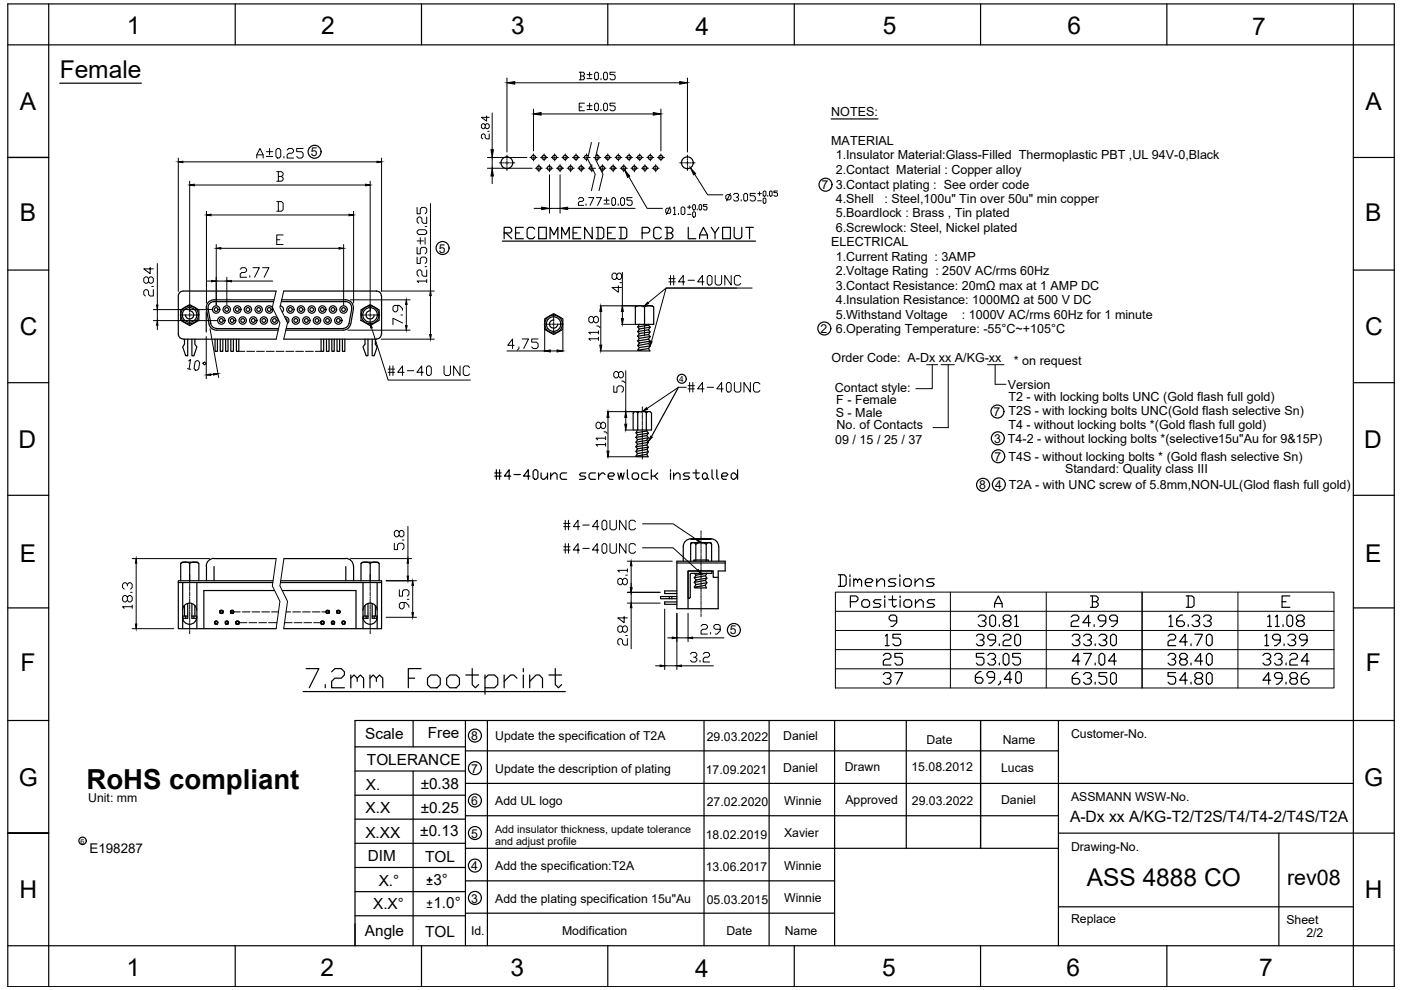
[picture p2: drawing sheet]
<svg xmlns="http://www.w3.org/2000/svg" width="297mm" height="210mm" viewBox="0 0 297 210" stroke-linecap="round" stroke-linejoin="round" font-family="sans-serif">
<!-- layer: 0 -->
<g fill="none" stroke="#000" stroke-width=".25">
<path d="M1.7 .8h293.9v208.4h-293.9zM1.7 9.5h293.9M10.3 .8v208.4M49.9 .8v8.7M89.4 .8v8.7M128.9 .8v8.7M168.4 .8v8.7M207.9 .8v8.7M247.4 .8v8.7M286.9 .8v208.4M1.7 33.4h8.6h-8.6M286.9 33.4h8.7"/>
<path d="M1.7 57.3h8.6M286.9 57.3h8.7M1.7 81.1h8.6M286.9 81.1h8.7M1.7 105h8.6M286.9 105h8.7M1.7 128.9h8.6M1.7 152.8h8.6M75.3 152.8v47.7M87.6 152.8v5.6M98.7 159.2h125.7M103.3 152.8v47.7"/>
<path d="M149.3 152.8v47.7M163.1 152.8v47.7M177 152.8v47.7M192.2 152.8v27.1M207.9 152.8v27.1v-27.1M224.4 152.8v47.7M295.6 152.8h-196.9v47.7M1.7 176.6h8.6h-8.6M87.6 163.5v37M98.7 166.1h188.2M98.7 173h125.7M98.7 179.9h125.7"/>
<path d="M224.4 176.6h71.2M271.1 176.6v23.9M98.7 186.8h78.3M98.7 193.6h78.3M224.4 192.3h62.5M1.7 200.5h293.9M49.9 200.5v8.7M89.4 200.5v8.7M128.9 200.5v8.7M168.4 200.5v8.7M207.9 200.5v8.7M247.4 200.5v8.7"/>
</g>
<!-- layer: Thick solid line -->
<g fill="none" stroke="#000" stroke-width=".25">
<path d="M12.7 17.6h17.3M124.7 33.1a.44 .44 0 0 0-.6-.1 .44 .44 0 0 0-.1 .6 .44 .44 0 0 0 .6 .1M125.3 35.2a.44 .44 0 0 0-.2 .7 .44 .44 0 0 0 .6 .1M126.3 33a.44 .44 0 0 1 .7 .1 .44 .44 0 0 1-.2 .6 .44 .44 0 0 1-.6-.1M37.8 70.8a1.04 1.04 0 0 0 1 1.1M38.3 65.7l1.9-1.1 2 1.1v2.2l-2 1.1-1.9-1.1zM38.9 71.9h19.6M39.1 71.9v1.1l-.4 .6 .7 1.8h.4v-3.5M40.1 65.9a.87 .87 0 0 1 1 .8 .87 .87 0 0 1-.9 .9 .87 .87 0 0 1-.9-.8M40.7 71.9v3.5h.4l.6-1.8-.4-.6v-1.1M43.7 66.1v4.3M43.8 65.5l.5 3.2a1.63 1.63 0 0 0 1.6 1.3"/>
<path d="M44.1 65.4l.6 3.2a1.25 1.25 0 0 0 1.2 1M45.6 71.9v2.6h.5v-2.6M45.9 70h13.1M45.9 69.7h13.2M46.7 71.9v2.6h.5v-2.6M47.8 71.9v2.6h.5v-2.6M48.9 71.9v2.6h.6v-2.6M50.1 71.9v2.6h.5v-2.6M58 64h-12.6a1.25 1.25 0 0 0-1.3 1.4M58.1 63.6h-12.7a1.63 1.63 0 0 0-1.6 1.9M58.5 61.7h-19.7a1.04 1.04 0 0 0-1 1v8.2M59.4 64.8a.78 .78 0 0 1 .7 .6 .78 .78 0 0 1-.2 .8"/>
<path d="M59.6 64h13.7a1.25 1.25 0 0 1 1.2 1.4M59.7 63.6h13.6a1.63 1.63 0 0 1 1.6 1.9M60.2 61.7h19.6a1.04 1.04 0 0 1 1.1 1M60.2 71.9h19.6M60.4 67.2a.78 .78 0 0 1 .8 .4 .78 .78 0 0 1-.2 1M60.5 67.6a.4 .4 0 0 1 .3 .5M68.1 71.9v2.6h.5v-2.6M69.2 71.9v2.6h.6v-2.6M70.4 71.9v2.6h.5v-2.6M71.5 71.9v2.6h.5v-2.6M72.6 71.9v2.6h.5v-2.6M74.6 65.4l-.6 3.2a1.25 1.25 0 0 1-1.3 1l-12 .1"/>
<path d="M74.9 65.5l-.5 3.2a1.63 1.63 0 0 1-1.7 1.3h-12.1M76.5 65.7l2-1.1 1.9 1.1v2.2l-1.9 1.1-2-1.1zM77.4 71.9v1.1l-.4 .6 .6 1.8h.4v-3.5M78.5 65.9a.87 .87 0 0 0-.9 .8 .87 .87 0 0 0 .8 .9 .87 .87 0 0 0 .9-.8M78.9 71.9v3.5h.4l.7-1.8-.4-.6v-1.1M80.9 70.8a1.04 1.04 0 0 1-1.1 1.1M80.9 62.8v8.1M115.5 67.6l1.9-1.1 1.9 1.1v2.2l-1.9 1.1-1.9-1.1zM117.4 67.8a.87 .87 0 0 0-.9 .9 .87 .87 0 0 0 .8 .9 .87 .87 0 0 0 .9-.9M134.7 65.1a1.76 1.76 0 0 1 1.9 0M134.7 65.1l.3-.3h3.3l.3 .3v3.7h-3.9zM135.2 72.3l.4 .4 2.2-.4-.3 .5"/>
<path d="M135.2 71.3l.4 .4-.4 .6M135.2 73.3l.4 .4-.4 .5M135.2 70.3l.4 .4M135.5 72.8l.1-.1-.4 .6 2.3-.5M135.6 68.8l-.4 .5 .4 .5M135.6 70.7l-.4 .6M136.6 65.1a1.76 1.76 0 0 1 2 0M136.7 65.1v3.7M137.5 69.9l.3 .5-.3 .5M137.5 68.8l.3 .6M137.5 69.9l-2.3 .4M137.5 71.9l-2.3 .4"/>
<path d="M137.5 70.9l-2.3 .4M137.5 68.9l-2.3 .4M137.5 70.9l.3 .5M137.5 72.8l.3 .5M137.8 69.4l-2.2 .4-.4 .5M137.8 71.4l-.3 .5 .3 .4M137.8 73.3l-.3 .6 .3 .5h-2.5l-.1-.2 2.3-.3M137.8 70.4l-2.2 .3M137.8 71.4l-2.2 .3M137.8 69.4l-.3 .5M137.8 73.3l-2.2 .4M134.2 87.6l.3-.3h3.3l.3 .3v3.6h-3.9z"/>
<path d="M134.8 94.7l.4 .5 2.3-.4-.3 .5M134.8 92.7l.4 .5M134.9 87.3l.3 .3 .3-.3M135.1 95.3l.1-.1-.4 .5 .4 .5-.4 .5M135.2 91.2l-.4 .6 .4 .4M135.2 93.2l-.4 .6 .4 .4-.4 .5M135.2 87.6v3.6M136.7 87.3l.3 .3 .3-.3M137 87.6v3.6M137.1 91.2l.4 .6M137.1 92.4l.4 .4-.4 .6M137.1 93.4l.4 .4-.4 .5 .4 .5"/>
<path d="M137.1 96.3l-2.3 .4M137.1 91.4l-2.3 .4M137.1 93.4l-2.3 .4M137.1 94.3l-2.3 .4M137.1 92.4l-2.3 .3M137.2 95.3l.3 .5-.4 .5 .3 .5h-2.4l-.2-.1M137.2 95.3l-2.4 .4M137.5 91.8l-2.3 .4-.4 .5M137.5 95.8l-2.3 .4M137.5 91.8l-.4 .6M137.5 93.8l-2.3 .4M137.5 92.8l-2.3 .4"/>
<path d="M38.3 119.4a1.76 1.76 0 0 1 1.9 0v3.7M40.2 119.4a1.76 1.76 0 0 1 1.9 0M58.5 118.4h-13.1a1.63 1.63 0 0 0-1.7 1.6M60.2 118.4h13.1a1.63 1.63 0 0 1 1.6 1.6M76.5 119.4a1.76 1.76 0 0 1 2 0 1.75 1.75 0 0 1 1.9 0M78.5 119.5v3.6M143.5 119h10.3v2.1h-1.5v8h-8.8zM143.5 119.4h10.3M146.4 115.4l.6-.4 .5 .4M146.5 114.2a1.63 1.63 0 0 0-1.6 1.7v3.1M146.5 114.3h4.2h-4.2M147.1 119v-.3h3.1v.3"/>
<path d="M147.5 115.4a1.97 1.97 0 0 1 2.2 0M147.5 115.4v3.6M149.7 115.4v3.6M149.8 115.4l.5-.4 .6 .4M150.7 114.2a1.63 1.63 0 0 1 1.7 1.7M150.9 115.4l-.2-.4h-4.1l-.2 .4v3.6M150.9 115.4v3.6M152.4 115.9v3.1M37.8 123.5h20M38.3 123.1v-3.6l.3-.3h3.3l.3 .3v3.6M38.7 130.9a1.5 1.5 0 0 0 1.5 1.5 1.5 1.5 0 0 0 1.5-1.5M38.7 129.4a1.5 1.5 0 0 1 1.5-1.5 1.5 1.5 0 0 1 1.5 1.5"/>
<path d="M38.7 130.6h1.1M38.7 123.5v9.8M39.1 128.4v2.2M39.4 130.6v.5M39.8 128v3.1h-1.1M40.7 130.6h1M40.7 128v3.1h1M41.1 130.6v.5M41.3 128.4v2.2M41.7 123.5v9.8M43.8 120v3.1M45.4 120.1v3"/>
<path d="M45.6 131.8h.5v.5h-.5zM45.6 132.3v-.5h.5v.5M46.7 129.5h.5v.5h-.5zM46.7 130v-.5h.5v.5M47.8 131.8h.5v.5h-.5zM47.8 132.3v-.5h.5v.5M48.9 129.5h.6v.5h-.6zM48.9 130v-.5h.6v.5M50.1 131.8h.5v.5h-.5zM50.1 132.3v-.5h.5v.5M57.9 123.1h-20.1v10.2h20.7M58.2 125.2h-15v8.1"/>
<path d="M59.5 123.5h21.4M59.5 123.1h21.4v10.2h-20.7M59.9 125.2h15.6v8.1M68.1 131.8h.5v.5h-.5zM68.1 132.3v-.5h.5v.5M69.2 129.5h.6v.5h-.6zM69.2 130v-.5h.6v.5M70.4 131.8h.5v.5h-.5zM70.4 132.3v-.5h.5v.5M71.5 129.5h.5v.5h-.5zM71.5 130v-.5h.5v.5M72.6 131.8h.5v.5h-.5z"/>
<path d="M72.6 132.3v-.5h.5v.5M73.3 120.1v3M75 120v3.1M76.5 123.1v-3.6l.3-.3h3.3l.3 .3v3.6M77 130.9a1.5 1.5 0 0 0 1.5 1.5 1.5 1.5 0 0 0 1.5-1.5M77 129.4a1.5 1.5 0 0 1 1.5-1.5 1.5 1.5 0 0 1 1.5 1.5M77 123.5v9.8M77.4 128.4v2.2M77.6 130.6v.5M78 128v3.1h-1v-.5h1M78.9 130.6h1.1M78.9 128v3.1h1.1"/>
<path d="M79.3 130.6v.5M79.6 128.4v2.2M80 123.5v9.8M141.9 126.5v.4M142.5 126.5v.4M143.5 126.5h-3.5v.4h3.5M143.5 125.3h-2.6v.5h2.6M143.5 127.6h-2.6v.5h2.6M145.9 121.3v5.6l.4-.3v-4.8l.3-.2M145.9 121.3l.2-.2h4.9v.5h-4.4M147.2 123.5l.4 .4-.4 .6M147.2 122.5l.4 .5"/>
<path d="M147.2 121.6l.4 .3 2.2-.3M147.5 122.1l.1-.2-.4 .6 2.4-.4M147.6 123l-.4 .5 2.4-.5M147.6 123h-.1M149.6 123l.3 .6M149.6 122.1l.3 .5M149.9 123.6l-.4 .5 .3 .6h-2.5l-.1-.2 2.3-.4M149.9 122.6l-.3 .4M149.9 123.6l-2.3 .3M149.9 121.6l-.3 .5M149.9 122.6l-2.3 .4M152.3 122.4h-1.1v-1.3h-5.3v8"/>
<path d="M286.9 128.9h8.7M75.3 152.8h23.4M75.3 158.4h23.4M75.3 163.5h23.4M75.3 168.6h23.4M75.3 173.7h23.4M75.3 178.8h23.4M75.3 195.9v4.6M75.3 183.9h23.4M75.3 189h23.4M75.3 194.2h23.4"/>
<circle cx="66.7" cy="32.2" r="1.38"/>
<circle cx="107.5" cy="34.5" r="1.25"/>
<circle cx="113.1" cy="33.4" r=".44"/>
<circle cx="114.2" cy="35.7" r=".44"/>
<circle cx="115.3" cy="33.4" r=".44"/>
<circle cx="116.5" cy="35.7" r=".44"/>
<circle cx="117.6" cy="33.4" r=".44"/>
<circle cx="118.7" cy="35.7" r=".44"/>
<circle cx="119.8" cy="33.4" r=".44"/>
<circle cx="121" cy="35.7" r=".44"/>
<circle cx="122.1" cy="33.4" r=".44"/>
<circle cx="123.2" cy="35.7" r=".44"/>
<circle cx="127.7" cy="35.7" r=".44"/>
<circle cx="128.8" cy="33.4" r=".44"/>
<circle cx="130" cy="35.7" r=".44"/>
<circle cx="131.1" cy="33.4" r=".44"/>
<circle cx="132.2" cy="35.7" r=".44"/>
<circle cx="133.4" cy="33.4" r=".44"/>
<circle cx="134.5" cy="35.7" r=".44"/>
<circle cx="135.6" cy="33.4" r=".44"/>
<circle cx="136.7" cy="35.7" r=".44"/>
<circle cx="137.9" cy="33.4" r=".44"/>
<circle cx="139" cy="35.7" r=".44"/>
<circle cx="140.1" cy="33.4" r=".44"/>
<circle cx="145.7" cy="34.5" r="1.25"/>
<circle cx="175" cy="39.2" r="1.38"/>
<circle cx="93.8" cy="52.6" r="1.38"/>
<circle cx="40.2" cy="66.8" r="1.88"/>
<circle cx="40.2" cy="66.8" r="1.55"/>
<circle cx="45.8" cy="65.6" r=".78"/>
<circle cx="45.8" cy="65.6" r=".4"/>
<circle cx="46.9" cy="68" r=".78"/>
<circle cx="46.9" cy="68" r=".4"/>
<circle cx="48.1" cy="65.6" r=".78"/>
<circle cx="48.1" cy="65.6" r=".4"/>
<circle cx="49.2" cy="68" r=".78"/>
<circle cx="49.2" cy="68" r=".4"/>
<circle cx="50.3" cy="65.6" r=".78"/>
<circle cx="50.3" cy="65.6" r=".4"/>
<circle cx="51.5" cy="68" r=".78"/>
<circle cx="51.5" cy="68" r=".4"/>
<circle cx="52.6" cy="65.6" r=".78"/>
<circle cx="52.6" cy="65.6" r=".4"/>
<circle cx="53.7" cy="68" r=".78"/>
<circle cx="53.7" cy="68" r=".4"/>
<circle cx="54.8" cy="65.6" r=".78"/>
<circle cx="54.8" cy="65.6" r=".4"/>
<circle cx="55.9" cy="68" r=".78"/>
<circle cx="55.9" cy="68" r=".4"/>
<circle cx="57.1" cy="65.6" r=".78"/>
<circle cx="57.1" cy="65.6" r=".4"/>
<circle cx="58.2" cy="68" r=".78"/>
<circle cx="58.2" cy="68" r=".4"/>
<circle cx="61.6" cy="65.6" r=".78"/>
<circle cx="61.6" cy="65.6" r=".4"/>
<circle cx="62.7" cy="68" r=".78"/>
<circle cx="62.7" cy="68" r=".4"/>
<circle cx="63.8" cy="65.6" r=".78"/>
<circle cx="63.8" cy="65.6" r=".4"/>
<circle cx="65" cy="68" r=".78"/>
<circle cx="65" cy="68" r=".4"/>
<circle cx="66.1" cy="65.6" r=".78"/>
<circle cx="66.1" cy="65.6" r=".4"/>
<circle cx="67.2" cy="68" r=".78"/>
<circle cx="67.2" cy="68" r=".4"/>
<circle cx="68.3" cy="65.6" r=".78"/>
<circle cx="68.3" cy="65.6" r=".4"/>
<circle cx="69.4" cy="68" r=".78"/>
<circle cx="69.4" cy="68" r=".4"/>
<circle cx="70.6" cy="65.6" r=".78"/>
<circle cx="70.6" cy="65.6" r=".4"/>
<circle cx="71.7" cy="68" r=".78"/>
<circle cx="71.7" cy="68" r=".4"/>
<circle cx="72.8" cy="65.6" r=".78"/>
<circle cx="72.8" cy="65.6" r=".4"/>
<circle cx="78.5" cy="66.8" r="1.88"/>
<circle cx="78.5" cy="66.8" r="1.55"/>
<circle cx="117.4" cy="68.7" r="1.88"/>
<circle cx="117.4" cy="68.7" r="1.55"/>
<circle cx="174.8" cy="69.6" r="1.38"/>
<circle cx="144.5" cy="80.3" r=".95"/>
<circle cx="211.5" cy="87.3" r="1.38"/>
<circle cx="211.6" cy="92.9" r="1.38"/>
<circle cx="211.6" cy="96.7" r="1.38"/>
<circle cx="208.4" cy="102.8" r="1.38"/>
<circle cx="211.8" cy="102.7" r="1.38"/>
<circle cx="45.8" cy="132" r=".36"/>
<circle cx="46.9" cy="129.7" r=".36"/>
<circle cx="48.1" cy="132" r=".36"/>
<circle cx="49.2" cy="129.7" r=".36"/>
<circle cx="50.3" cy="132" r=".36"/>
<circle cx="68.3" cy="132" r=".36"/>
<circle cx="69.4" cy="129.7" r=".36"/>
<circle cx="70.6" cy="132" r=".36"/>
<circle cx="71.7" cy="129.7" r=".36"/>
<circle cx="72.8" cy="132" r=".36"/>
<circle cx="155.6" cy="133.6" r="1.38"/>
<circle cx="100.7" cy="156" r="1.38"/>
<circle cx="17.5" cy="178.3" r=".78"/>
<circle cx="100.7" cy="176.6" r="1.38"/>
<circle cx="100.7" cy="169.7" r="1.38"/>
<circle cx="100.7" cy="162.9" r="1.38"/>
<circle cx="100.7" cy="183.5" r="1.38"/>
<circle cx="100.7" cy="190.4" r="1.38"/>
</g>
<!-- layer: Fine solid line -->
<g fill="none" stroke="#000" stroke-width=".21">
<path d="M107.5 16.5v15.7M109.1 17.6h35M122.8 15.3h.9l.2 .3v.2l-.2 .3M123.1 16.1h.6l.2 .3v.3l-.2 .2h-.9M123.1 15.3v1.6M124.5 16.7h1M124.5 15.8h1M125 15.3v1.1M126.1 15.6l.3-.3h.2l.3 .3v1.1l-.3 .2h-.2l-.3-.2zM127.4 16.7v.2M128.2 15.3h.3l.3 .3v1.1l-.3 .2h-.3l-.2-.2v-1.1zM130.4 15.3h-1.1v.5h.8l.3 .3v.6l-.3 .2h-.5l-.3-.2"/>
<path d="M145.8 16.5v15.7M37.8 33.5v28.3M38.8 34.3h41.1M40.2 38.4v27.4M41.2 39.2h36.3M54.4 33.5v-.7l.7-1.3 .7 1.3v.7M54.4 32.8h1.4M56.5 33.2h1.3M56.5 32.2h1.3M57.2 31.5v1.3M58.5 31.8l.3-.3h.4l.3 .3v1.4l-.3 .3h-.4l-.3-.3zM58.7 36.4h1l.3 .3v.4l-.3 .3"/>
<path d="M59 37.4h.7l.3 .3v.4l-.3 .3h-1M59 36.4v2M60.2 33.2v.3M60.9 31.8l.3-.3h.7l.3 .3v.4l-.3 .3h-.7l-.3 .3v.7h1.3M64.3 31.5h-1.4v.7h1l.4 .3v.7l-.4 .3h-.7l-.3-.3M78.5 38.4v27.4M80.9 33.5v28.3M102.9 26.5l.3-.3h.2l.3 .3v.5l-.3 .3h-.2l-.3-.3v-.5l-.3-.3h-.2l-.3 .3v.5l.3 .3h.2l.3-.3M103.2 24.6v1.1l-1.1-.8h1.6M103.3 33.4h8.4M103.3 35.7h9.5M103.4 27.8h.3"/>
<path d="M103.7 28.4v1h-.5l-.3-.2v-.6l-.3-.2h-.2l-.3 .2v.6l.3 .2M104.4 23.9v7.8M104.4 33.4v2.3M104.4 37.3v1.6M113.1 23.1v8.9M114.7 24.2h23.8M116.5 37.1v8.1M118.7 37.1v8.1M122.8 22.7h.6M123.9 21.9h-1.1v1.6h1.1M124.5 23.2h1M124.5 22.4h1"/>
<path d="M125 21.9v1.1M126.1 22.1l.3-.2h.2l.3 .2v1.1l-.3 .3h-.2l-.3-.3zM127.4 23.2v.3M128.2 21.9h.3l.3 .2v1.1l-.3 .3h-.3l-.2-.3v-1.1zM130.4 21.9h-1.1v.5h.8l.3 .3v.5l-.3 .3h-.5l-.3-.3M133.3 37.5l3.9 6.7h3.3M140.1 23.1v8.9M147.3 36.9l2.7 4.4h3.2M31.5 59l.3-.3h.4l.3 .3v.7l-.3 .4h-.4l-.3-.4v-.7l-.3-.3h-.4l-.3 .3v.7l.3 .4h.4l.3-.4M31.8 56.7v1.3l-1.3-1h2M33.4 55.9v8.8M43.8 44.8v19.4"/>
<path d="M43.9 59.6h1M44.7 45.6h29.3M45.8 51.8v12.9M45.8 59.6h2.3M46.8 52.6h25.1M48.1 58.8v5.9M49.1 59.6h8.7M50.9 57.1l.4-.3h.6l.4 .3v.3l-.4 .4h-.6l-.4 .3v.7h1.4M53 58.4v.4M53.6 56.8h1.4l-1 2M55.7 56.8h1.3l-1 2M58.7 42.7h1l.3 .4v1.3l-.3 .4h-1"/>
<path d="M58.7 50.8h.7M59 42.7v2.1M60 49.8h-1.3v2h1.3M72.9 51.8v12.9M75 44.8v19.4M88.4 54.5v1.4h.7v-1.1l.4-.3h.6l.4 .3v.7l-.4 .4M88.4 52.4v1.4h.7v-1l.4-.4h.6l.4 .4v.7l-.4 .3M88.4 49.1l.4-.4h1.3l.4 .4v.3l-.4 .3h-1.3l-.4-.3zM88.4 44v1.3h.7v-1l.4-.3h.6l.4 .3v.7l-.4 .3M88.4 51.1h1.4M89.1 50.4v1.4M90.1 56.5h.4"/>
<path d="M90.1 50.4v1.4M90.1 48h.4M90.5 59.6h-2.1l.4 .3M90.5 57.2v1.4h-.7l-.3-.4v-.6l-.4-.4h-.3l-.4 .4v.6l.4 .4M90.5 46v1.4h-.7l-.3-.4v-.7l-.4-.3h-.3l-.4 .3v.7l.4 .4M90.5 59.3v.6M91.3 43.2v18.5M113.2 44.2h1.7M116.5 44.2h2.2M120.4 44.2h14.3M122.6 42.2l.3-.3h.5l.3 .3v.2l-.3 .3h-.5l-.3 .3v.5h1.1M124.2 43.3v.2"/>
<path d="M124.8 41.9h1.1l-.8 1.6M126.4 41.9h1.1l-.8 1.6M128.1 43.3h1.1M128.1 42.4h1.1M128.6 41.9v1.1M130 41.9h.2l.3 .3v1.1l-.3 .2h-.2l-.3-.2v-1.1zM130.8 58.2l.3-.3h.3l.4 .3v.7l-.4 .4h-.3l-.3-.4v-.7l-.4-.3h-.3l-.3 .3v.7l.3 .4h.3l.4-.4M131.1 43.3v.2M131.4 59.9h.4M131.6 42.2l.3-.3h.2l.3 .3v1.1l-.3 .2h-.2l-.3-.2zM132 57.7v7.1M134 41.9h-1.1v.5h.9l.2 .3v.6l-.2 .2h-.6l-.3-.2"/>
<path d="M141.4 44.1h.5l.3 .3v.6l-.3 .2h-.5l-.3-.2v-.6zM142.1 43.9l-.8 1.6M142.7 44.1l.3-.2v1.6M144.4 44.1l.3-.2h.2l.3 .2v1.1l-.3 .3h-.2l-.3-.3zM145.8 43.9h.7M146.1 43.5v.8M146.9 43.5l.2-.1 .3 .1v.8l-.2 .2-.3-.2zM146.9 45.1l.2-.2 .3 .2v.7l-.2 .2-.3-.2zM147.8 44.3v.2M148.2 43.5l.2-.1 .4 .1v.8l-.2 .2-.4-.2zM149.9 43.4h-.8v.4h.6l.2 .1-.2 .6h-.3l-.3-.2M153.9 41.5l.3-.2h.5l.3 .2v.6l-.3 .3h-.5l-.3-.3z"/>
<path d="M154.9 41l-.8 1.6M155.5 41.3l.3-.3h.5l.3 .3v.2l-.3 .3h-.2M156.3 41.8l.3 .3v.3l-.3 .2h-.5l-.3-.2M157.1 42.4v.2M157.7 41.3l.2-.3h.3l.3 .3v1.1l-.3 .2h-.3l-.2-.2zM160.1 41h-1.1v.5h.9l.2 .3v.6l-.2 .2h-.6l-.3-.2M160.7 41h.7M160.7 42.6h.7M161 40.7v.7M161.8 40.7l.2-.2 .4 .2v.7l-.2 .2-.4-.2zM161.8 42.2l.2-.2 .4 .2v.8l-.2 .1-.4-.1zM162.8 41.4v.2"/>
<path d="M163.2 40.7l.1-.2 .4 .2v.7l-.2 .2-.3-.2zM164.8 40.5h-.7v.3h.6l.1 .2v.4l-.1 .2-.6-.2M32.2 60.7h.3M32.5 61.4v1.4h-.7l-.3-.4v-.6l-.3-.4h-.4l-.3 .4v.6l.3 .4M32.5 65.6h12.4M32.5 68h13.5M33.4 65.6v2.4M33.4 68.9v1M39.8 78.2l.6 .1M40 76.5l.4-.3-.3 2.1M41.4 76.7l.3-.3 .4 .1 .2 .4-.2 1.3-.4 .3h-.3l-.3-.4zM43 77l.4-.3 .3 .4-.4 .3z"/>
<path d="M43.7 71.4v8.9M44.5 69.7l1.9 10.3M45.2 79.4h-.5M73.7 70h13.3M74.3 63.6h12.7M78.8 69.5l3.5 11.1h17.4M80.8 61.7h11.3M80.8 71.9h11.3M84.3 64.8v1l-.3 .3h-.3l-.4-.3v-.7l.4-.3h1l.6 .6v.4M85 66.8h.3M85.3 68.5l-2-1v1.3M86.1 64.5v4.5"/>
<path d="M91.3 62.7v8.2M107.5 74.4h8M109 73.2h-1.3l1-1.3v2M110 73.6v.3l-.3 .3M110.7 71.9h1.4l-1.1 2M114.1 71.9h-1.4v.6h1l.4 .4v.7l-.4 .3h-.6l-.4-.3M115.5 70v4.6M116.7 74.4h1.4M119.3 70v4.6M125.9 67.4l.3-.3h.3l.4 .3v.7l-.4 .3h-.3l-.3-.3v-.7l-.4-.3h-.3l-.4 .3v.7l.4 .3h.3l.4-.3M126.5 69.1h.4l.3 .4M126.9 71.8h-2.1l.4 .4"/>
<path d="M126.9 70.5h-2.1l.4 .3M126.9 70.1v.7M126.9 71.5v.7M127.2 74.4h8M127.2 64.8h7.6M127.4 66v7.2M131.1 60.6v1.4l-1.3-1.1h2M131.1 79.1l.4-.3h.3l.4 .3v.7l-.4 .3h-.3l-.4-.3v-.7l-.3-.3h-.3l-.4 .3v.7l.4 .3h.3l.3-.3M131.8 68.8h2.7M132 66v1.5M132.7 78.6v8.7M156.2 61.1h-15l-3.1 11.3"/>
<path d="M159.5 61.1h-18.3l-3.8 3.1M196.5 77.3h2.3M197.7 77.3v5.1h-3.5M199.5 77.3h2.9M201 77.3v13.4h-3.2M209.4 77.3h3.5M211 77.3v4.2h2.3M127.4 89.9l.3-.4h.4l.3 .4v.6l-.3 .4h-.4l-.3-.4v-.6l-.4-.4h-.3l-.3 .4v.6l.3 .4h.3l.4-.4M128.1 91.6h.3l.3 .3M128.4 94.3h-2l.3 .3M128.4 92.9h-2l.3 .3M128.4 92.6v.6"/>
<path d="M128.4 93.9v.7M128.7 87.3h5.7M128.7 96.8h6.1M128.9 88.5v7.2M130.1 81.8v1.4h.7v-1l.3-.4h.7l.4 .4v.6l-.4 .4M131.8 80.8h.4l.3 .3M132.5 91.2h1.6M132.7 88.5v1.4M145.5 82.1h-1.7l-6.6 4.5M145.9 82.5h1.3M145.9 81.8h1.3M146.2 81.1v2"/>
<path d="M146.9 81.1v2M149.3 82.5h-1.4l1-1.4v2M149.9 82.1h1.4M153.3 82.5h-1.3l1-1.4v2M154 81.4l.3-.3h.4l.3 .3v1.4l-.3 .3h-.4l-.3-.3zM155.7 81.1v1.7l.3 .3h.7l.4-.3v-1.7M159.1 81.1v2l-1.4-2v2M161.1 81.4l-.3-.3h-.7l-.3 .3v1.4l.3 .3h.7l.3-.3M28 118.4h16.4M28.9 119.4v12.9M74.3 118.4h13M83.6 115.2v1.3h.7v-1l.3-.3h.7l.3 .3v.7l-.3 .3"/>
<path d="M84.6 112.8l.4-.3h.3l.3 .3v.7l-.3 .3h-.3l-.4-.3v-.7l-.3-.3h-.4l-.3 .3v.7l.3 .3h.4l.3-.3M85.3 114.5h.3M86.5 111.6v6.8M86.5 119.4v2.8M133 119h9.5M133.8 120v4.6M136.2 116.1h6.5l5.2 4.8M136.2 111.1h6.5l5.1 3.4M27 126.6l.3-.3h.4l.3 .3v.7l-.3 .3h-.4l-.3-.3v-.7l-.3-.3h-.4l-.3 .3v.7l.3 .3h.4l.3-.3M27 124.2v-.3l-.3-.3h-.4l-.3 .3v.7l.3 .3M27 123.9l.3-.3h.4l.3 .3v.7l-.3 .3M27.7 125.6h.3"/>
<path d="M28 128.6h-2l.3 .4M28 133.3h8.8M28 128.3v.7M81.9 123.1h6.4M81.9 130.9h6.4M84.7 125v1.4h.6v-1l.4-.4h.7l.3 .4v.7l-.3 .3M85.7 127.7v1.1l-.4 .3h-.3l-.3-.3v-.7l.3-.4h1l.7 .7v.4M86.4 127.1h.3M87.5 124.1v5.8M132 133l.3-.3h.4l.3 .3v.7l-.3 .4h-.4l-.3-.4v-.7l-.3-.3h-.4l-.3 .3v.7l.3 .4h.4l.3-.4M132 123l.3-.4h.4l.3 .4v.6l-.3 .4h-.4l-.3-.4v-.6l-.3-.4h-.4l-.3 .4v.6l.3 .4h.4l.3-.4M132.3 130.7v1.3l-1.3-1h2"/>
<path d="M132.7 134.7h.3M132.7 121.9h.3M133 135.4v1.4h-.7l-.3-.4v-.7l-.3-.3h-.4l-.3 .3v.7l.3 .4M133 120.9h-2l.3 .4M133 125.6h7M133 127.9h7M133 120.6v.7M133.8 125.6v2.3M133.8 128.8v8.8M140.9 129.1v12.9M141.6 135.2h.9M143.5 130v12"/>
<path d="M143.5 135.2h2.4M145.9 130v6M146.4 138.7l.3-.4h.7l.3 .4v.3l-.3 .3h-.3M146.9 135.2h6.6M147.4 139.3l.3 .4v.3l-.3 .4h-.7l-.3-.4M148.6 132.7l.4-.3h.6l.4 .3v.4l-.4 .3h-.6l-.4 .4v.6h1.4M149.1 138.7l.3-.4h.7l.4 .4v.3l-.4 .3h-.7l-.3 .4v.7h1.4M150.7 134.1v.3M152.7 133.4h-1l-.4-.3v-.4l.4-.3h.7l.3 .3v1.1l-.7 .6h-.3M139 141.2h1M140.9 141.2h2.6M144.5 141.2h6.8"/>
<path d="M148.4 140v.4"/>
</g>
<g fill="#000" stroke="#000" stroke-width=".21">
<path d="M107.5 17.6l1.6-.3v.6zM144.1 17.3l1.7 .3-1.7 .3zM37.8 34.3l1-.1v.3zM40.2 39.2l1-.1v.3zM77.5 39.1l1 .1-1 .2zM79.9 34.2l1 .1-1 .2zM104.4 35.7l.2 1.6h-.5zM104.1 31.7h.5l-.2 1.7zM113.1 24.2l1.6-.3v.5zM132.5 36.1l1 1.2-.4 .3zM138.5 23.9l1.6 .3-1.6 .2zM146.4 35.6l1.1 1.2-.4 .3z"/>
<path d="M43.8 45.6l.9-.2v.3zM44.9 59.5l.9 .1-.9 .2zM45.8 52.6l1-.1v.3zM48.1 59.6l1-.1v.3zM71.9 52.5l1 .1-1 .2zM74 45.4l1 .2-1 .1zM114.9 43.9l1.6 .3-1.6 .2zM118.7 44.2l1.7-.3v.5zM33.4 68l.1 .9h-.3zM33.2 64.7h.3l-.1 .9zM43.7 79.5l1-.2v.3zM45.3 79.2h.9l-.9 .3z"/>
<path d="M78.5 68.6l.4 .9h-.3zM86.1 63.6l.2 .9h-.3zM86 69h.3l-.2 1zM91.1 70.9h.3l-.1 1zM91.3 61.7l.1 1h-.3zM115.5 74.4l1.2-.2v.4zM118.1 74.2l1.2 .2-1.2 .2zM127.4 64.8l.2 1.2h-.4zM127.2 73.2h.4l-.2 1.2zM131.7 67.5h.5l-.2 1.3zM132 64.8l.2 1.2h-.5zM137.3 64.1l.2 .2-.8 .5z"/>
<path d="M138 72.3l.3 .2-.5 .8zM128.9 87.3l.2 1.2h-.4zM128.7 95.7h.4l-.2 1.1zM132.5 89.9h.4l-.2 1.3zM132.7 87.3l.2 1.2h-.4zM136.2 87.3l.9-.9 .2 .4zM138 92.5l.3 .2-.8 .9zM28.9 118.4l.1 1h-.3zM86.5 118.4l.1 1h-.3zM147.9 114.4l.7 .6-.9-.4zM28.7 132.3h.3l-.1 1zM86.3 122.2h.3l-.1 .9z"/>
<path d="M87.5 123.1l.2 1h-.4zM87.3 129.9h.4l-.2 1zM133.6 124.6h.4l-.2 1zM133.8 127.9l.2 .9h-.4zM142.5 135.1l1 .1-1 .2zM145.9 135.2l1-.1v.3zM148 120.8l.6 .7-.8-.5zM140 141l.9 .2-.9 .1zM143.5 141.2l1-.2v.3z"/>
</g>
<!-- layer: section line -->
<g fill="none" stroke="#000" stroke-width=".21">
<path d="M125.4 30.2l-.8 3.5 1.6 3.2-.8 3.5M127 30.2l-.8 3.5 1.6 3.2-.8 3.5M58.5 61.7l-.8 3.5 1.7 3.2-.9 3.5M60.2 61.7l-.8 3.5 1.6 3.2-.8 3.5M58.5 118.4l-.8 5.8 1.7 3.3-.9 5.8M60.2 118.4l-.8 5.8 1.6 3.3-.8 5.8M177.1 125.5h105.7v20.4h-105.7zM177.1 133.7h105.7M177.1 137.7h105.7M177.1 129.6h105.7M201.5 125.5v20.4M221.8 125.5v20.4"/>
<path d="M242.1 125.5v20.4M262.5 125.5v20.4M177.1 141.8h105.7"/>
</g>
<!-- layer: dotted line -->
<g fill="none" stroke="#000" stroke-width=".21">
<path d="M50.6 74.5h1.3M52.3 74.5h1.7M54.4 74.5h1.6M56.5 74.5h1.6M58.5 74.5h1.7M60.6 74.5h1.7M62.7 74.5h1.6M64.8 74.5h1.6M66.8 74.5h1.3M49.5 129.7h1.4M50.6 132h1.8M51.4 129.7h1.6"/>
<path d="M52.8 132h1.6M53.4 129.7h1.7M54.9 132h1.6M55.5 129.7h1.7M56.9 132h1.8M57.6 129.7h1.5M60.3 132h1.6M60.7 129.7h.9M62.1 129.7h1.6M62.4 132h1.6M64.1 129.7h1.7M64.4 132h1.7"/>
<path d="M66.2 129.7h1.7M66.5 132h1.6M68.2 129.7h1"/>
</g>
<!-- layer: TEXT -->
<g fill="none" stroke="#000" stroke-width=".25">
<path d="M176.2 25.2h9.9M106.5 51.1h53.7M190.1 131.6h-1.2l-.4-.4v-.4l.4-.4h.8l.4 .4v1.2l-.8 .8h-.4M210.9 128.8v-.8l.8-1.6 .8 1.6v.8M231.2 126.4h1.2l.4 .3v.5l-.4 .4M231.6 126.4v2.4M251.5 126.4h1.2l.5 .3v1.7l-.5 .4h-1.2M251.9 126.4v2.4M268.8 130.8l.4-.4v2.4M270.4 130.8l.4-.4v2.4M271.8 127.6h.9M272.8 130.8l.5-.4h.4l.4 .4v1.6l-.4 .4h-.4l-.5-.4z"/>
<path d="M273.5 126.4h-1.7v2.4h1.7M275.3 131.6l-.4-.4v-.4l.4-.4h.8l.4 .4v.4l-.4 .4h-.8l-.4 .4v.4l.4 .4h.8l.4-.4v-.4l-.4-.4M64.3 146.6h55.5M64.9 141.8h2.7l-2 4M69 145.1v.7M70.3 142.4l.7-.6h1.3l.7 .6v.7l-.7 .7h-1.3l-.7 .7v1.3h2.7M74.4 143.8l.7-.7 .6 .7v.7M74.4 143.1v2.7M75.7 143.8l.7-.7 .7 .7v2M78.4 143.8l.7-.7 .7 .7v.7M78.4 143.1v2.7M79.8 143.8l.7-.7 .7 .7v2"/>
<path d="M86.6 143.8h1.3M89.3 141.8h-2.7v4M90.6 143.8l.7-.7h1.4l.6 .7v1.3l-.6 .7h-1.4l-.7-.7zM94.7 143.8l.7-.7h1.3l.7 .7v1.3l-.7 .7h-1.3l-.7-.7zM98.8 143.1h2.7M100.1 141.8v3.3l.7 .7 .7-.7M102.8 143.8l.7-.7h1.4l.6 .7v1.3l-.6 .7h-2.1M102.8 143.1v4.1M106.9 143.1v2.7M109.6 143.8l-.7-.7h-.7l-1.3 1.4M111 141.8v.6M111 143.1v2.7"/>
<path d="M112.3 144.5l1.4-1.4h.6l.7 .7v2M112.3 143.1v2.7M116.4 143.1h2.7M117.7 141.8v3.3l.7 .7 .7-.7"/>
</g>
<!-- layer: center line -->
<g fill="none" stroke="#000" stroke-width=".21">
<path d="M105.9 34.5h.7M106.7 34.5h.2M107.1 34.5h.9M107.5 32.9v.7M107.5 33.7v.2M107.5 34.1v.9M107.5 35.1v.2M107.5 35.5v.6M108.1 34.5h.2M108.5 34.5h.6M112.4 33.4h.5M113 33.4h.2"/>
<path d="M113.1 32.6v.5M113.1 33.3v.2M113.1 33.6v.5M113.4 33.4h.5M113.5 35.7h.5M114.1 35.7h.2M114.3 34.9v.5M114.3 35.6v.2M114.3 35.9v.5M114.5 35.7h.5M114.6 33.4h.5M115.3 33.4h.1"/>
<path d="M115.4 32.6v.5M115.4 33.3v.2M115.4 33.6v.5M115.6 33.4h.5M115.7 35.7h.5M116.4 35.7h.2M116.5 34.9v.5M116.5 35.6v.2M116.5 35.9v.5M116.8 35.7h.4M116.9 33.4h.4M117.5 33.4h.2"/>
<path d="M117.6 32.6v.5M117.6 33.3v.2M117.6 33.6v.5M117.9 33.4h.5M118 35.7h.5M118.7 35.7h.1M118.7 34.9v.5M118.7 35.6v.2M118.7 35.9v.5M119 35.7h.5M119.1 33.4h.5M119.8 33.4h.2"/>
<path d="M119.8 32.6v.5M119.8 33.3v.2M119.8 33.6v.5M120.1 33.4h.5M120.2 35.7h.5M120.9 35.7h.2M121 34.9v.5M121 35.6v.2M121 35.9v.5M121.2 35.7h.6M121.4 33.4h.5M122 33.4h.2"/>
<path d="M122.1 32.6v.5M122.1 33.3v.2M122.1 33.6v.5M122.4 33.4h.5M122.5 35.7h.5M123.1 35.7h.2M123.2 34.9v.5M123.2 35.6v.2M123.2 35.9v.5M123.5 35.7h.5M123.6 33.4h.5M124.3 33.4h.2"/>
<path d="M124.4 32.6v.5M124.4 33.3v.2M124.4 33.6v.5M124.6 33.4h.5M124.8 35.7h.4M125.4 35.7h.2M125.5 34.9v.5M125.5 35.6v.2M125.5 35.9v.5M125.8 35.7h.4M125.9 33.4h.5M126.5 33.4h.2"/>
<path d="M126.6 32.6v.5M126.6 33.3v.2M126.6 33.6v.5M126.9 33.4h.5M127 35.7h.5M127.7 35.7h.1M127.8 34.9v.5M127.8 35.6v.2M127.8 35.9v.5M128 35.7h.5M128.1 33.4h.5M128.8 33.4h.1"/>
<path d="M128.9 32.6v.5M128.9 33.3v.2M128.9 33.6v.5M129.1 33.4h.5M129.2 35.7h.6M129.9 35.7h.2M130 34.9v.5M130 35.6v.2M130 35.9v.5M130.3 35.7h.5M130.4 33.4h.5M131 33.4h.2"/>
<path d="M131.1 32.6v.5M131.1 33.3v.2M131.1 33.6v.5M131.4 33.4h.5M131.5 35.7h.5M132.2 35.7h.1M132.2 34.9v.5M132.2 35.6v.2M132.2 35.9v.5M132.5 35.7h.5M132.6 33.4h.5M133.3 33.4h.2"/>
<path d="M133.4 32.6v.5M133.4 33.3v.2M133.4 33.6v.5M133.6 33.4h.5M133.8 35.7h.4M134.4 35.7h.2M134.5 34.9v.5M134.5 35.6v.2M134.5 35.9v.5M134.7 35.7h.6M134.9 33.4h.5M135.6 33.4h.1"/>
<path d="M135.6 32.6v.5M135.6 33.3v.2M135.6 33.6v.5M135.9 33.4h.5M136 35.7h.5M136.7 35.7h.1M136.7 34.9v.5M136.7 35.6v.2M136.7 35.9v.5M137 35.7h.5M137.1 33.4h.5M137.8 33.4h.2"/>
<path d="M137.9 32.6v.5M137.9 33.3v.2M137.9 33.6v.5M138.1 33.4h.5M138.3 35.7h.5M138.9 35.7h.2M139 34.9v.5M139 35.6v.2M139 35.9v.5M139.3 35.7h.4M139.4 33.4h.5M140 33.4h.2"/>
<path d="M140.1 32.6v.5M140.1 33.3v.2M140.1 33.6v.5M140.4 33.4h.5M144.1 34.5h.7M144.9 34.5h.2M145.3 34.5h.9M145.8 32.9v.7M145.8 33.7v.2M145.8 34.1v.9M145.8 35.1v.2M145.8 35.5v.6"/>
<path d="M146.3 34.5h.2M146.7 34.5h.7M38.2 66.8h1.1M39.5 66.8h.1M39.8 66.8h.9M40.2 64.8v1.1M40.2 66v.2M40.2 66.4v.8M40.2 67.4v.2M40.2 67.8v1.1M40.9 66.8h.1M41.2 66.8h1.1"/>
<path d="M76.4 66.8h1.1M77.7 66.8h.2M78.1 66.8h.8M78.5 64.8v1.1M78.5 66v.2M78.5 66.4v.8M78.5 67.4v.2M78.5 67.8v1.1M79.1 66.8h.1M79.4 66.8h1.1M115.4 68.7h1.1M116.6 68.7h.2"/>
<path d="M117 68.7h.8M117.4 66.7v1.1M117.4 67.9v.2M117.4 68.3v.9M117.4 69.3v.2M117.4 69.7v1.1M118 68.7h.2M118.4 68.7h1M136.7 67.1v1.1M136.7 68.4v.2M136.7 68.7v.9M136.7 69.8v.2"/>
<path d="M136.7 70.1v1.1M136.2 86.3v1.1M136.2 87.6v.1M136.2 87.9v.9M136.2 88.9v.2M136.2 89.3v.9M136.2 90.3v.2M136.2 90.7v.8M136.2 91.7v.2M136.2 92.1v.8M136.2 93.1v.1M136.2 93.4v.9"/>
<path d="M136.2 94.5v.1M136.2 94.8v.9M136.2 95.8v.2M136.2 96.2v1.1M148.6 112.6v.5M148.6 113.3v.1M148.6 113.6v.9M148.6 114.6v.2M148.6 115v.9M148.6 116v.2M148.6 116.4v.8M148.6 117.4v.2"/>
<path d="M148.6 117.8v.8M148.6 118.8v.1M148.6 119.1v.9M40.2 121.8v.5M40.2 122.5v.1M40.2 122.8v.8M40.2 123.8v.2M40.2 124.1v.9M40.2 125.2v.2M40.2 125.5v.9M40.2 126.6v.2M40.2 126.9v.9"/>
<path d="M40.2 128v.1M40.2 128.3v.9M40.2 129.4v.1M40.2 129.7v.8M40.2 130.7v.2M40.2 131.1v.8M40.2 132.1v.2M40.2 132.4v.9M40.2 133.5v.2M40.2 133.8v.6M78.5 121.8v.5M78.5 122.5v.1"/>
<path d="M78.5 122.8v.8M78.5 123.8v.2M78.5 124.1v.9M78.5 125.2v.2M78.5 125.5v.9M78.5 126.6v.2M78.5 126.9v.9M78.5 128v.1M78.5 128.3v.9M78.5 129.4v.1M78.5 129.7v.8M78.5 130.7v.2"/>
<path d="M78.5 131.1v.8M78.5 132.1v.2M78.5 132.4v.9M78.5 133.5v.2M78.5 133.8v.6M148.6 120.2v.1M148.6 120.5v.9M148.6 121.6v.1M148.6 121.9v.9M148.6 122.9v.2M148.6 123.3v.8M148.6 124.3v.2"/>
<path d="M148.6 124.7v.8M148.6 125.7v.2M148.6 126.1v.8M148.6 127.1v.1M148.6 127.4v.9M148.6 128.5v.1M148.6 128.8v.9M148.6 129.8v.2M148.6 130.2v.5"/>
</g>
<!-- layer: Fine solid line -->
<path d="M143.8 82.1l-5.7 10.5" fill="none" stroke="#000" stroke-width=".25"/>
<g font-size="6.2">
<text x="105.5" y="52.2">%%uRECOMMENDED PCB LAYOUT</text>
<text x="206" y="146.4">69,40</text>
</g>
<text font-size="5.8" x="18.3" y="167.2">RoHS compliant</text>
<g font-size="5.7">
<text x="176.7" y="125.6">Dimensions</text>
<text x="206.4" y="134.1">30.81</text>
<text x="226.1" y="134.1">24.99</text>
<text x="246.9" y="134.1">16.33</text>
<text x="186.3" y="142.2">25</text>
<text x="187" y="138.3">15</text>
<text x="206" y="138.3">39.20</text>
<text x="206" y="142.2">53.05</text>
<text x="226.5" y="142.2">47.04</text>
<text x="226.5" y="138.3">33.30</text>
<text x="246.6" y="138.3">24.70</text>
<text x="246.6" y="142.2">38.40</text>
<text x="266.7" y="142.2">33.24</text>
<text x="267.4" y="138.3">19.39</text>
<text x="186.3" y="146.4">37</text>
<text x="226.5" y="146.4">63.50</text>
<text x="246.6" y="146.4">54.80</text>
<text x="266.7" y="146.4">49.86</text>
</g>
<g font-size="5.3">
<text x="140.8" y="61.7">#4-40UNC</text>
<text x="81.5" y="80.8">#4-40 UNC</text>
<text x="104.1" y="103">#4-40unc screwlock installed</text>
<text x="118.5" y="113.6">#4-40UNC</text>
<text x="118.5" y="118.5">#4-40UNC</text>
<text x="179.6" y="129.8">Positions</text>
</g>
<g font-size="5.2">
<text x="26.9" y="7.2">1</text>
<text x="68.1" y="7.2">2</text>
<text x="108.4" y="7.2">3</text>
<text x="147.5" y="7.4">4</text>
<text x="187.2" y="7.2">5</text>
<text x="226.3" y="7.2">6</text>
<text x="265.5" y="7.4">7</text>
<text x="12.7" y="16.5">Female</text>
<text x="4.2" y="23.3">A</text>
<text x="289.5" y="23.4">A</text>
<text x="4.2" y="46.9">B</text>
<text x="289.5" y="46.9">B</text>
<text x="4.2" y="71">C</text>
<text x="289.5" y="71.1">C</text>
<text x="3.9" y="94.9">D</text>
<text x="289.2" y="95">D</text>
<text x="4.2" y="119.1">E</text>
<text x="289.5" y="119.1">E</text>
<text x="4.3" y="142.2">F</text>
<text x="289.6" y="142.3">F</text>
<text x="4" y="166.6">G</text>
<text x="289.3" y="166.6">G</text>
<text x="4.1" y="190.4">H</text>
<text x="230.4" y="187.8">ASS 4888 CO</text>
<text x="289.4" y="190.4">H</text>
<text x="26.8" y="207">1</text>
<text x="67.9" y="207">2</text>
<text x="108.2" y="207">3</text>
<text x="147.4" y="207.2">4</text>
<text x="187.1" y="207">5</text>
<text x="226.1" y="207">6</text>
<text x="267" y="207">7</text>
</g>
<text font-size="4.5" x="272.9" y="187.6">rev08</text>
<g font-size="3.6">
<text x="90.3" y="187.6">±3°</text>
<text x="90.3" y="192.6">±1.0°</text>
</g>
<text font-size="3.3" x="226.9" y="174.2">A-Dx xx A/KG-T2/T2S/T4/T4-2/T4S/T2A</text>
<g font-size="3.2">
<text x="77.4" y="156.7">Scale</text>
<text x="90.7" y="156.5">Free</text>
<text x="77.6" y="167.4">X.</text>
<text x="77.8" y="162.1">TOLERANCE</text>
<text x="89.2" y="167.2">±0.38</text>
<text x="77.5" y="172.5">X.X</text>
<text x="89.2" y="172.3">±0.25</text>
<text x="77.5" y="177.7">X.XX</text>
<text x="89.1" y="177.3">±0.13</text>
<text x="78" y="182.7">DIM</text>
<text x="90.1" y="182.7">TOL</text>
<text x="80.3" y="187.8">X.°</text>
<text x="79.1" y="192.8">X.X°</text>
<text x="77.4" y="198.5">Angle</text>
<text x="90.1" y="198.6">TOL</text>
</g>
<text font-size="2.8" x="19" y="180.8">E198287</text>
<g font-size="2.7">
<text x="176.2" y="24.7">NOTES:</text>
<text x="176.2" y="30.8">MATERIAL</text>
<text x="177.2" y="33.8">1.Insulator Material:Glass-Filled Thermoplastic PBT ,UL 94V-0,Black</text>
<text x="177.2" y="36.9">2.Contact Material : Copper alloy</text>
<text x="177.2" y="40">3.Contact plating : See order code</text>
<text x="177.2" y="43">4.Shell</text>
<text x="177.2" y="46.1">5.Boardlock : Brass , Tin plated</text>
<text x="187.5" y="43">: Steel,100u&quot; Tin over 50u&quot; min copper</text>
<text x="176.2" y="52.2">ELECTRICAL</text>
<text x="177.2" y="49.2">6.Screwlock: Steel, Nickel plated</text>
<text x="177.2" y="55.3">1.Current Rating : 3AMP</text>
<text x="177.2" y="58.4">2.Voltage Rating : 250V AC/rms 60Hz</text>
<text x="177.2" y="61.5">3.Contact Resistance: 20mΩ max at 1 AMP DC</text>
<text x="177.2" y="64.5">4.Insulation Resistance: 1000MΩ at 500 V DC</text>
<text x="177.2" y="67.6">5.Withstand Voltage</text>
<text x="177.2" y="70.7">6.Operating Temperature: -55°C~+105°C</text>
<text x="203.9" y="67.6">: 1000V AC/rms 60Hz for 1 minute</text>
<text x="176.3" y="76.8">Order Code: A-Dx xx A/KG-xx</text>
<text x="215" y="77.5">* on request</text>
<text x="177" y="83">Contact style:</text>
<text x="213.7" y="82.5">Version</text>
<text x="177.2" y="88.3">S - Male</text>
<text x="177.3" y="85.7">F - Female</text>
<text x="213.8" y="85.1">T2 - with locking bolts UNC (Gold flash full gold)</text>
<text x="177.1" y="94.1">09 / 15 / 25 / 37</text>
<text x="177.4" y="90.9">No. of Contacts</text>
<text x="213.8" y="91">T4 - without locking bolts *(Gold flash full gold)</text>
<text x="225.8" y="100.3">Standard: Quality class III</text>
</g>
<g font-size="2.6">
<text x="65.9" y="33.1">5</text>
<text x="174.2" y="40.1">7</text>
<text x="93" y="53.5">5</text>
<text x="173.9" y="70.6">2</text>
<text x="210.7" y="88.2">7 T2S - with locking bolts UNC(Gold flash selective Sn)</text>
<text x="210.8" y="93.9">3 T4-2 - without locking bolts *(selective15u&quot;Au for 9&amp;15P)</text>
<text x="210.9" y="97.7">7 T4S - without locking bolts * (Gold flash selective Sn)</text>
<text x="207.6" y="103.7">8</text>
<text x="211" y="103.7">4 T2A - with UNC screw of 5.8mm,NON-UL(Glod flash full gold)</text>
<text x="154.8" y="134.5">5</text>
<text x="99.9" y="157">8</text>
<text x="105" y="157">Update the specification of T2A</text>
<text x="149.9" y="157.2">29.03.2022</text>
<text x="166.1" y="156.8">Daniel</text>
<text x="196.5" y="157.8">Date</text>
<text x="212.6" y="157.7">Name</text>
<text x="227.1" y="156.5">Customer-No.</text>
<text x="99.9" y="163.8">7</text>
<text x="105" y="163.8">Update the description of plating</text>
<text x="149.6" y="164">17.09.2021</text>
<text x="166.1" y="163.7">Daniel</text>
<text x="179.1" y="163.4">Drawn</text>
<text x="193.3" y="163.4">15.08.2012</text>
<text x="212.3" y="163.7">Lucas</text>
<text x="18.7" y="170">Unit: mm</text>
<text x="99.9" y="170.7">6</text>
<text x="105" y="170.7">Add UL logo</text>
<text x="149.9" y="170.9">27.02.2020</text>
<text x="166.2" y="170.6">Winnie</text>
<text x="179.2" y="170.5">Approved</text>
<text x="193.3" y="170.7">29.03.2022</text>
<text x="212.3" y="170.5">Daniel</text>
<text x="227.1" y="169.8">ASSMANN WSW-No.</text>
<text x="99.9" y="177.6">5</text>
<text x="149.6" y="177.8">18.02.2019</text>
<text x="166.2" y="177.5">Xavier</text>
<text x="99.9" y="184.5">4</text>
<text x="105" y="184.5">Add the specification:T2A</text>
<text x="149.6" y="184.7">13.06.2017</text>
<text x="166.2" y="184.4">Winnie</text>
<text x="227.1" y="180.4">Drawing-No.</text>
<text x="99.9" y="191.4">3</text>
<text x="105" y="191.4">Add the plating specification 15u&quot;Au</text>
<text x="149.9" y="191.6">05.03.2015</text>
<text x="166.2" y="191.2">Winnie</text>
<text x="227.1" y="195.7">Replace</text>
<text x="272.8" y="195.9">Sheet</text>
<text x="99.9" y="198.2">Id.</text>
<text x="119.2" y="198.2">Modification</text>
<text x="154" y="198.2">Date</text>
<text x="166.4" y="198.2">Name</text>
<text x="277" y="198.7">2/2</text>
</g>
<g font-size="2.3">
<text x="105" y="179.1">and adjust profile</text>
<text x="105" y="176.5">Add insulator thickness, update tolerance</text>
</g>
<text font-size="1.8" x="144" y="81">4</text>
<text font-size="1.5" x="17.1" y="178.9">6</text>
</svg>
